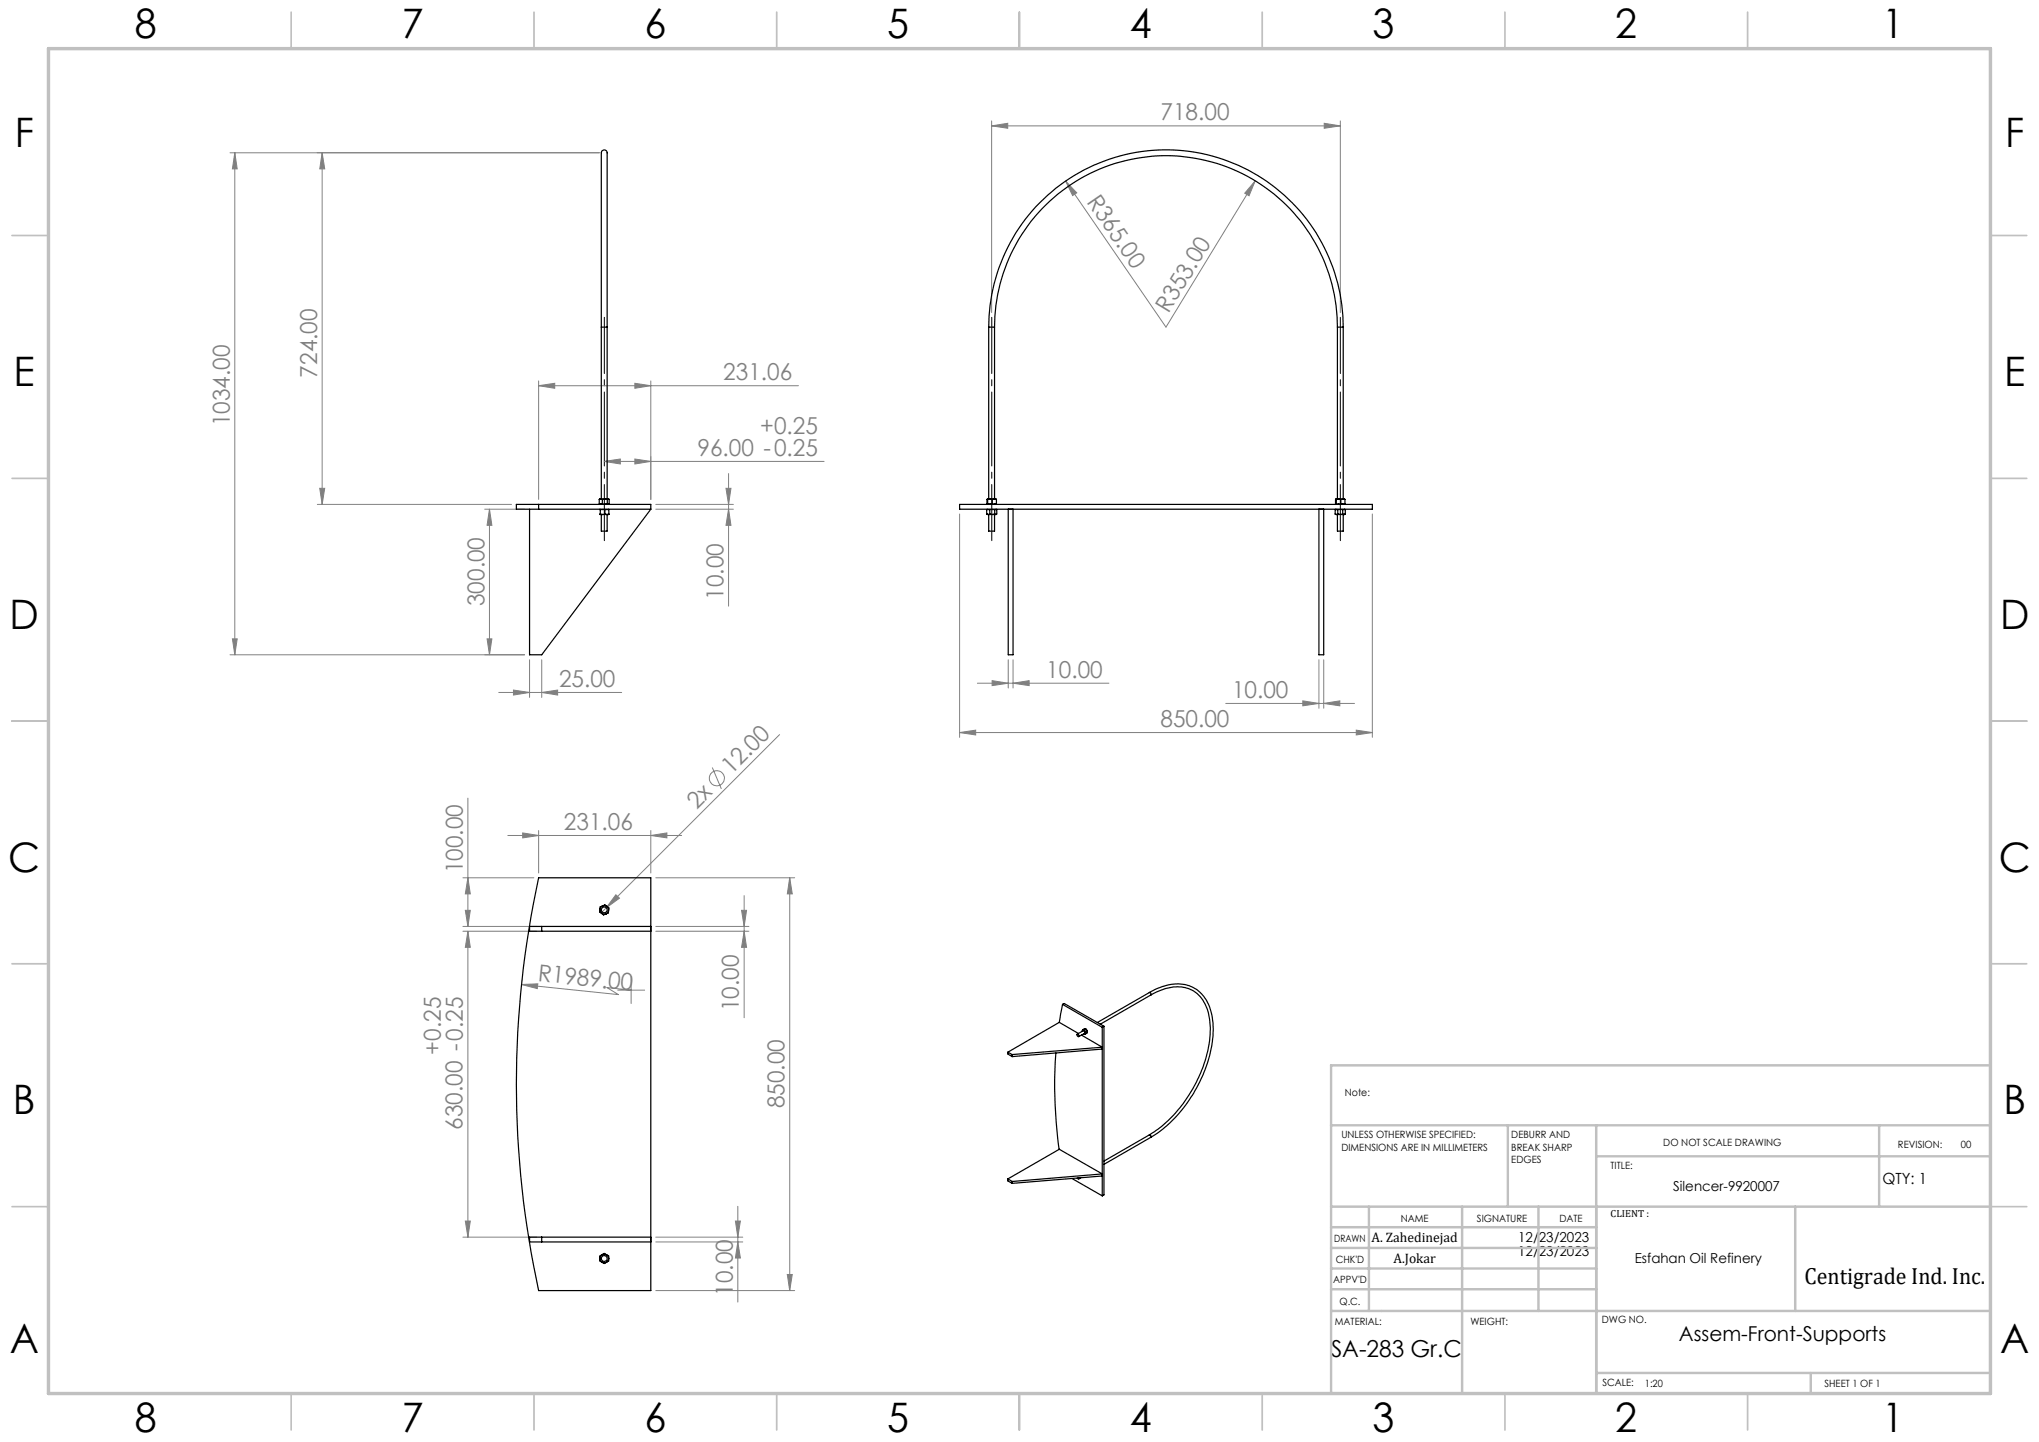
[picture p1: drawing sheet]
<svg xmlns="http://www.w3.org/2000/svg" width="420mm" height="297mm" viewBox="0 0 420 297" stroke-linecap="round" stroke-linejoin="round" font-family="sans-serif">
<g fill="none" stroke="#808080" stroke-width=".21">
<path d="M47.4 31.5h76.1M48.4 31.5l.5 3.3h-1zM48.4 31.5v103.4M66.4 31.5l.5 3.3h-1zM66.4 31.5v72.4M204.3 25.9l3.3-.5v1zM204.3 24.9v39.5M204.3 25.9h71.8M219.5 37.3l2.3 2.4-.9 .6zM258.6 37.2l-1.3 3.1-.9-.5zM258.6 37.2l-18.4 30.2-20.7-30.1M272.8 25.4l3.3 .5-3.3 .5z"/>
<path d="M276.1 24.9v39.5M110.9 79.4l3.4-.5v1.1zM110.9 78.5v24.4M110.9 79.4h53.6M130.8 78.9l3.3 .5-3.3 .6zM134.1 78.5v24.4M124.5 95l3.3-.5v1.1zM124.5 95h45.3M130.8 94.5l3.3 .5-3.3 .6zM150.1 97.5v27.3M65.4 103.9h40M65.9 100.6h1l-.5 3.3z"/>
<path d="M99.8 104.9h8.3M100.8 104.9l.5 3.3h-1zM100.8 104.9v30M135.1 104.9h16M135.1 103.9h16M149.5 100.6h1.1l-.5 3.3zM150.1 104.9l.5 3.3h-1.1zM197.7 105.9v46M282.7 105.9v46M47.4 134.9h60.7M47.9 131.6h1l-.5 3.3zM100.3 131.6h1l-.5 3.3z"/>
<path d="M109.1 135.9v7.7M111.6 135.9v7.7M207.7 135.9v5.8M208.7 135.9v5.8M271.7 135.9v10M272.7 135.9v10M102.7 142.6h25.4M105.8 142.1l3.3 .5-3.3 .6zM111.6 142.6l3.3-.5v1.1zM146.7 158.1l1.9 4.4M160.6 151.3l-36.6 36.5M197.7 150.9l3.3-.5v1z"/>
<path d="M197.7 150.9h85M201.3 140.7h27.1M204.4 140.2l3.3 .5-3.3 .5zM208.7 140.7l3.3-.5v1zM252.5 144.9h26.5M268.4 144.4l3.3 .5-3.3 .5zM272.7 144.9l3.3-.5v1zM279.4 150.4l3.3 .5-3.3 .5zM96.4 164.4v26.4M104.6 172.1h35.8M107.7 171.6l3.2 .5-3.2 .5zM110.9 171.1v8.7"/>
<path d="M134.1 172.1l3.3-.5v1zM134.1 171.1v8.7M95.4 190.8h15.2M95.4 180.8h14.6M95.4 191.8h15.2M95.8 187.5h1.1l-.5 3.3zM96.4 191.8v63M96.4 180.8l.5 3.3h-1.1zM96.4 191.8l.5 3.3h-1.1zM126.9 184.3l.7 .7-2.7 2zM135.1 190.8h19.2M135.1 180.8h28.6"/>
<path d="M135.1 191.8h19.2M152.8 187.5h1l-.5 3.3zM153.3 184.5v25.1M153.3 191.8l.5 3.3h-1zM162.7 180.8v85M162.7 180.8l.5 3.3h-1zM107.4 202.8l3.4-.2-.1 1zM107.4 202.8l20 2.1-2.4-1.5 5 .5M127.2 203.9h5.6M130 201.2v5.5M95.4 254.8h15.2M95.8 251.5h1.1l-.5 3.3z"/>
<path d="M135.1 255.8h17.9M135.1 254.8h17.9M151.5 251.5h1l-.5 3.3zM152 255.8l.5 3.3h-1zM152 248.5v19.7M135.1 265.8h28.6M162.2 262.5h1l-.5 3.3z"/>
<circle cx="147.7" cy="160.3" r="1.55"/>
</g>
<path d="M276.1 65.4v46M124.5 111.4v-46M204.3 111.4v-46" fill="none" stroke="#000" stroke-width=".21" stroke-dasharray="15.2 1.3 1.3 1.3" stroke-dashoffset="3.7"/>
<g fill="none" stroke="#c0c0c0" stroke-width=".35">
<path d="M60 2.5v7.5M110 2.5v7.5M160 2.5v7.5M210 2.5v7.5M260 2.5v7.5M310 2.5v7.5M360 2.5v7.5M2.5 48.5h7.5M410 48.5h7.5M2.5 98.5h7.5M410 98.5h7.5M2.5 148.5h7.5"/>
<path d="M410 148.5h7.5M2.5 198.5h7.5M410 198.5h7.5M2.5 248.5h7.5M410 248.5h7.5M60 287v7.5M110 287v7.5M160 287v7.5M210 287v7.5M260 287v7.5M310 287v7.5M360 287v7.5"/>
</g>
<g fill="none" stroke="#c0c0c0" stroke-width=".5">
<path d="M410 219.4h-135.8v67.4M274.2 231.8h135.8M310.6 231.8v16.7M328.8 231.8v55.2M328.8 238.2h81.2M387.1 231.8v16.7M274.2 248.5h135.8M274.2 257h54.6M274.2 252.8h54.6M282 248.5v21.5M301.2 248.5v38.3M316.9 248.5v21.5"/>
<path d="M369.8 248.5v21.5M274.2 265.5h54.6M274.2 261.3h54.6M274.2 270h135.8M328.8 282.8h81.2M373 282.8v4.2"/>
</g>
<path d="M10 10h400v277h-400z" fill="none" stroke="#c0c0c0" stroke-width=".7"/>
<g fill="#808080">
<path d="M219.5 37.3l2.3 2.4-.9 .6z"/>
<path d="M107.4 202.8l3.4-.2-.1 1z"/>
<path d="M126.9 184.3l.7 .7-2.7 2z"/>
<path d="M258.6 37.2l-1.3 3.1-.9-.5z"/>
<path d="M134.1 172.1l3.3-.5v1zM107.7 171.6l3.2 .5-3.2 .5z"/>
<path d="M111.6 142.6l3.3-.5v1.1zM105.8 142.1l3.3 .5-3.3 .6z"/>
<path d="M110.9 79.4l3.4-.5v1.1zM130.8 78.9l3.3 .5-3.3 .6z"/>
<path d="M204.3 25.9l3.3-.5v1zM272.8 25.4l3.3 .5-3.3 .5z"/>
<path d="M272.7 144.9l3.3-.5v1zM268.4 144.4l3.3 .5-3.3 .5zM208.7 140.7l3.3-.5v1zM204.4 140.2l3.3 .5-3.3 .5zM279.4 150.4l3.3 .5-3.3 .5zM197.7 150.9l3.3-.5v1z"/>
<path d="M95.8 187.5h1.1l-.5 3.3zM96.4 180.8l.5 3.3h-1.1z"/>
<path d="M100.3 131.6h1l-.5 3.3zM100.8 104.9l.5 3.3h-1z"/>
<path d="M162.2 262.5h1l-.5 3.3zM162.7 180.8l.5 3.3h-1zM150.1 104.9l.5 3.3h-1.1zM149.5 100.6h1.1l-.5 3.3z"/>
<path d="M66.4 31.5l.5 3.3h-1zM65.9 100.6h1l-.5 3.3z"/>
<path d="M153.3 191.8l.5 3.3h-1zM152.8 187.5h1l-.5 3.3z"/>
<path d="M152 255.8l.5 3.3h-1zM151.5 251.5h1l-.5 3.3z"/>
<path d="M48.4 31.5l.5 3.3h-1zM47.9 131.6h1l-.5 3.3z"/>
<path d="M96.4 191.8l.5 3.3h-1.1zM95.8 251.5h1.1l-.5 3.3z"/>
<path d="M124.5 95l3.3-.5v1.1zM130.8 94.5l3.3 .5-3.3 .6z"/>
</g>
<g fill="none" stroke="#000" stroke-width=".25">
<path d="M123.9 67.4v-33a8.6 8.6 0 0 1 .1-3.4 .7 .7 0 0 1 .9 .1 .7 .7 0 0 1 .2 .8v35.5M123.9 67.4h1.2M123.9 67.4v35.4M125.1 67.4v35.4M203.7 67.4a36.5 36.5 0 0 1 36.5-36.5 36.5 36.5 0 0 1 36.5 36.5M203.7 67.4h1.2M203.7 67.4v35.4M204.9 67.4a35.3 35.3 0 0 1 35.3-35.3 35.3 35.3 0 0 1 35.3 35.3M204.9 67.4v35.4M275.5 67.4h1.2M275.5 67.4v35.4M276.7 67.4v35.4"/>
<path d="M109.1 104.9v30h2.5l22.5-30M110.9 103.9h-4.5v1h4.5M110.9 103.9h23.2v1M110.9 104.9h23.2M110.9 103.9v1M123.5 104.9h1.9M123.5 105.9l.1 .1M123.6 106h.5M123.6 103.8v.1M123.6 104.9h.1M123.6 105.9l.5 .1M123.6 105.9v.1"/>
<path d="M123.6 104.9v1M123.8 102.8l.3 .1M123.8 102.8h.8M123.8 102.8l-.4 .1M123.9 106v3.4h1.2v-3.4M124.1 102.9v.9M124.1 106h.9M124.6 105.9l-.5 .1M124.6 105.9l.4 .1M124.6 102.8l-.5 .1M124.6 102.8l.5 .1M124.6 102.8h.7"/>
<path d="M124.6 104.9v1M125.1 102.9v.9M125.3 102.8l-.2 .1M125.3 102.8l.2 .1v.9h-2.1v-.9M125.3 102.8h.1M125.4 103.8v.1M125.4 104.9v1M125.4 105.9v.1M125.4 105.9l-.4 .1M197.7 103.9h85v1h-85zM203.2 105.9l.4 .1M203.2 105.9v-1h2.1v1l-.2 .1"/>
<path d="M203.4 102.8v.1M203.4 102.8h.5M203.4 102.8l-.1 1h1.9v-.9M203.4 103.8v.1M203.4 104.9h.1M203.4 102.9v.9M203.6 106h.8M203.7 106v3.4h1.2v-3.4M203.9 105.9l-.3 .1M203.9 105.9l.5 .1M203.9 104.9v1M203.9 102.8l.5 .1"/>
<path d="M203.9 102.8h.9M203.9 102.8l-.5 .1M204.4 106h.7M204.4 102.9v.9M204.8 102.8l-.4 .1M204.8 102.8l.4 .1M204.9 105.9l-.5 .1M204.9 105.9l.2 .1M204.9 104.9v1M205.2 103.8v.1M205.2 104.9h.1M205.2 105.9l-.1 .1"/>
<path d="M207.7 104.9v30h1v-30M271.7 104.9v30h1v-30M275 105.9l.3 .1M275 105.9v-1h2.1v1M275.2 102.8v.1M275.2 102.8h.5M275.2 102.8l-.1 1h1.9v-.9M275.2 103.8v.1M275.2 104.9h.1M275.2 102.9v.9M275.3 106h.8M275.5 106v3.4h1.2v-3.4"/>
<path d="M275.6 105.9l-.3 .1M275.6 105.9l.5 .1M275.6 104.9v1M275.7 102.8l.5 .1M275.7 102.8h.9M275.7 102.8l-.5 .1M276.1 106h.8M276.2 102.9v.9M276.6 105.9l.3 .1M276.6 105.9l-.5 .1M276.6 104.9v1M276.6 102.8l-.4 .1"/>
<path d="M276.6 102.8l.4 .1M277 103.8v.1M277 104.9h.1M277.1 105.9l-.2 .1M110.9 180.8h23.2v85h-23.2a199.3 199.3 0 0 1 0-85zM111.6 190.8v1M123.6 187.3l.1 .6 .2 .2M123.6 187.3l-.1 .5 .4 .3M123.9 188.1l.5 .2 .4-.1M123.9 188.1l.4 .4 .5-.3M124.1 186.6l.5-.1 .4 .2M124.1 186.6l-.3 .2-.2 .5"/>
<path d="M124.1 186.6l.1-.1a.5 .5 0 0 1 .8 .2M124.1 186.6l-.5 .2v.5M125 186.7l.3 .4v.4M125 186.7l.4 .3-.1 .5M125.3 187.5l-.1 .5-.4 .2M125.3 187.5v.5l-.5 .2M134.1 190.8h-25v1h25M207.6 216.7l.9 .5M207.6 216.7v.4l.9 .5M208.5 217.2v.4M217.5 216.9a98 98 0 0 0 .7 19.8M218.2 210.6l3.9 2.3"/>
<path d="M218.2 210.6l-10.6 6.1M218.9 206.9l-.7 3.7M218.9 206.9l8.1 4.7M218.9 206.9l.3-.2 8.2 4.7M221.9 213l1.3-.7 .2 .1v.4l-1.2 .7M221.9 213l.2 .1a.23 .23 0 0 1 .2 .3 .23 .23 0 0 1-.3 .1 .23 .23 0 0 1-.1-.3zM222.7 213.2l4.3 2.5-18.5 1.5M223 212.3v.1M223 212.1l.1 .1M223 212.1v.2M223.1 212.2l.3 .2M223.1 212.2l-.1 .1"/>
<path d="M223.1 212.2h.2M223.2 212.9l.2 .1zM223.3 212.2l.1 .2M223.4 213h.2M223.4 212.4l.2 .2M223.4 212.4l.2 .4M223.4 211.9h.2M223.6 212.8l-.2 .2M223.6 212.8v.2M223.6 212.6v.2M223.7 211.9l.3 .5M223.7 211.9l-.4 .3"/>
<path d="M223.7 211.9h-.4l-.3 .2M223.7 212l.2 .3M223.9 212.4v.3M224 212.4l-.4 .2M224 212.4l-.1 .4-.3 .2M227 211.6v34.7M227 216.1l-18.5 1.5M227.4 211.4l-.4 .2M227.4 211.4v34.7l-.4 .2M236.7 204.4a9.6 9.6 0 0 1 8.8-1.1 8 8 0 0 1 4.3 6.8 24.9 24.9 0 0 1-4.2 15.5 26.3 26.3 0 0 1-8.5 8.6M236.7 204.4l.3 .1 .1 .4M236.7 204.4l-10.7 6.2"/>
<path d="M237.1 204.9a9.2 9.2 0 0 1 8.2-1.1 7.8 7.8 0 0 1 3.9 7 25.6 25.6 0 0 1-5.2 16.1 24.4 24.4 0 0 1-7.3 6.8l-9.3 5.4M237.1 204.9l-10.5 6.1M236.7 233.7l.3 .1 .1 .4M237.1 234.2l-9.7 5.6M111.6 254.8v1M123.6 259.2v.5l.4 .3M123.6 259.2l.1 .4 .3 .4M124 258.4l-.3 .4-.1 .4M124 258.4l-.4 .3v.5M124 260a.55 .55 0 0 0 .9 0M124 260l.4 .1 .5-.1M124 258.4l.4-.1 .5 .1"/>
<path d="M124 258.4l.5-.2 .4 .2M124.9 258.4l.4 .5 .1 .3M124.9 258.4l.5 .3v.5M125.4 259.2v.5l-.5 .3M125.4 259.2l-.5 .8M134.1 254.8h-25v1h25M207.6 242.8v.4l.9 .5M207.6 242.8l10.6-6.1 8.8 5.1-18.5 1.5M207.6 242.8l.9 .5M208.5 243.3v.4M220.8 242.7l6.2 3.6M222.3 242.6l-.2 .2-.2-.2"/>
<path d="M222.6 242.6l-.4 .2M227 242.2l-18.5 1.5"/>
<circle cx="124.5" cy="187.4" r=".61"/>
<circle cx="124.5" cy="259.2" r=".61"/>
</g>
<g font-size="8.4">
<text x="27.7" y="7.9">8</text>
<text x="82.7" y="7.9">7</text>
<text x="132.7" y="7.9">6</text>
<text x="182.7" y="7.9">5</text>
<text x="232.7" y="7.9">4</text>
<text x="282.7" y="7.9">3</text>
<text x="332.7" y="7.9">2</text>
<text x="387.7" y="7.9">1</text>
<text x="3" y="30.3">F</text>
<text x="413" y="30.3">F</text>
<text x="2.8" y="79.5">E</text>
<text x="412.8" y="79.5">E</text>
<text x="2" y="129.5">D</text>
<text x="412" y="129.5">D</text>
<text x="1.7" y="179.5">C</text>
<text x="411.7" y="179.5">C</text>
<text x="2.7" y="229.5">B</text>
<text x="412.7" y="229.5">B</text>
<text x="2" y="278.8">A</text>
<text x="412" y="278.8">A</text>
<text x="27.7" y="294.9">8</text>
<text x="82.7" y="294.9">7</text>
<text x="132.7" y="294.9">6</text>
<text x="182.7" y="294.9">5</text>
<text x="232.7" y="294.9">4</text>
<text x="282.7" y="294.9">3</text>
<text x="332.7" y="294.9">2</text>
<text x="387.7" y="294.9">1</text>
</g>
<g font-size="4.8" fill="#808080">
<text x="239" y="24.8">718.00</text>
<text x="223.8" y="41.6" transform="rotate(56 223.8 41.6)">R365.00</text>
<text x="240.7" y="64.6" transform="rotate(-59 240.7 64.6)">R353.00</text>
<text x="65.3" y="77.8" transform="rotate(-90 65.3 77.8)">724.00</text>
<text x="149" y="78.4">231.06</text>
<text x="47.3" y="87.8" transform="rotate(-90 47.3 87.8)">1034.00</text>
<text x="156.6" y="89.4">+0.25</text>
<text x="143.7" y="93.9">96.00 -0.25</text>
<text x="99.8" y="124.8" transform="rotate(-90 99.8 124.8)">300.00</text>
<text x="149" y="123.5" transform="rotate(-90 149 123.5)">10.00</text>
<text x="115.1" y="141.5">25.00</text>
<text x="215.5" y="139.6">10.00</text>
<text x="253.8" y="143.8">10.00</text>
<text x="239" y="149.8">850.00</text>
<text x="150.7" y="159.6" transform="rotate(-45 150.7 159.6)">12.00</text>
<text x="143.5" y="166.8" transform="rotate(-45 143.5 166.8)">2x</text>
<text x="116.2" y="171">231.06</text>
<text x="95.3" y="179.9" transform="rotate(-90 95.3 179.9)">100.00</text>
<text x="110.7" y="202" transform="rotate(6 110.7 202)">R1989.00</text>
<text x="152.2" y="208.3" transform="rotate(-90 152.2 208.3)">10.00</text>
<text x="90.8" y="217.2" transform="rotate(-90 90.8 217.2)">+0.25</text>
<text x="95.3" y="232.7" transform="rotate(-90 95.3 232.7)">630.00 -0.25</text>
<text x="161.6" y="228.3" transform="rotate(-90 161.6 228.3)">850.00</text>
<text x="150.9" y="266.9" transform="rotate(-90 150.9 266.9)">10.00</text>
</g>
<g font-size="4.8">
<text x="371.7" y="264.5">Centigrade Ind. Inc.</text>
<text x="274.2" y="279.6">SA-283 Gr.C</text>
</g>
<text font-size="4.2" x="345.8" y="276.1">Assem-Front-Supports</text>
<text font-size="3.2" x="387.7" y="243.9">QTY: 1</text>
<g font-size="2.8">
<text x="344.7" y="245.3">Silencer-9920007</text>
<text x="282.5" y="255.9">A. Zahedinejad</text>
<text x="312.7" y="255.9">12/23/2023</text>
<text x="287" y="260.1">A.Jokar</text>
<text x="312.7" y="258.7">12/23/2023</text>
<text x="336.7" y="260.1">Esfahan Oil Refinery</text>
</g>
<g font-size="2.1">
<text x="277" y="225.8">Note:</text>
<text x="276.3" y="234.5">UNLESS OTHERWISE SPECIFIED:</text>
<text x="276.3" y="237">DIMENSIONS ARE IN MILLIMETERS</text>
<text x="311.3" y="234.5">DEBURR AND</text>
<text x="311.3" y="237">BREAK SHARP</text>
<text x="311.3" y="239.5">EDGES</text>
<text x="342.6" y="235.9">DO NOT SCALE DRAWING</text>
<text x="391" y="236.5">REVISION:</text>
<text x="403.9" y="236.5">00</text>
<text x="331.8" y="240.8">TITLE:</text>
<text x="288.5" y="251.7">NAME</text>
<text x="304.2" y="251.7">SIGNATURE</text>
<text x="321.2" y="251.7">DATE</text>
<text x="331.8" y="250.7">CLIENT :</text>
<text x="274.8" y="255.8">DRAWN</text>
<text x="275.1" y="260.1">CHK'D</text>
<text x="274.6" y="264.2">APPV'D</text>
<text x="275.9" y="268.7">Q.C.</text>
<text x="275" y="273">MATERIAL:</text>
<text x="302.9" y="273">WEIGHT:</text>
<text x="330" y="272.5">DWG NO.</text>
<text x="330.1" y="285.6">SCALE:</text>
<text x="338.8" y="285.6">1:20</text>
<text x="375.8" y="285.6">SHEET 1 OF 1</text>
</g>
</svg>
